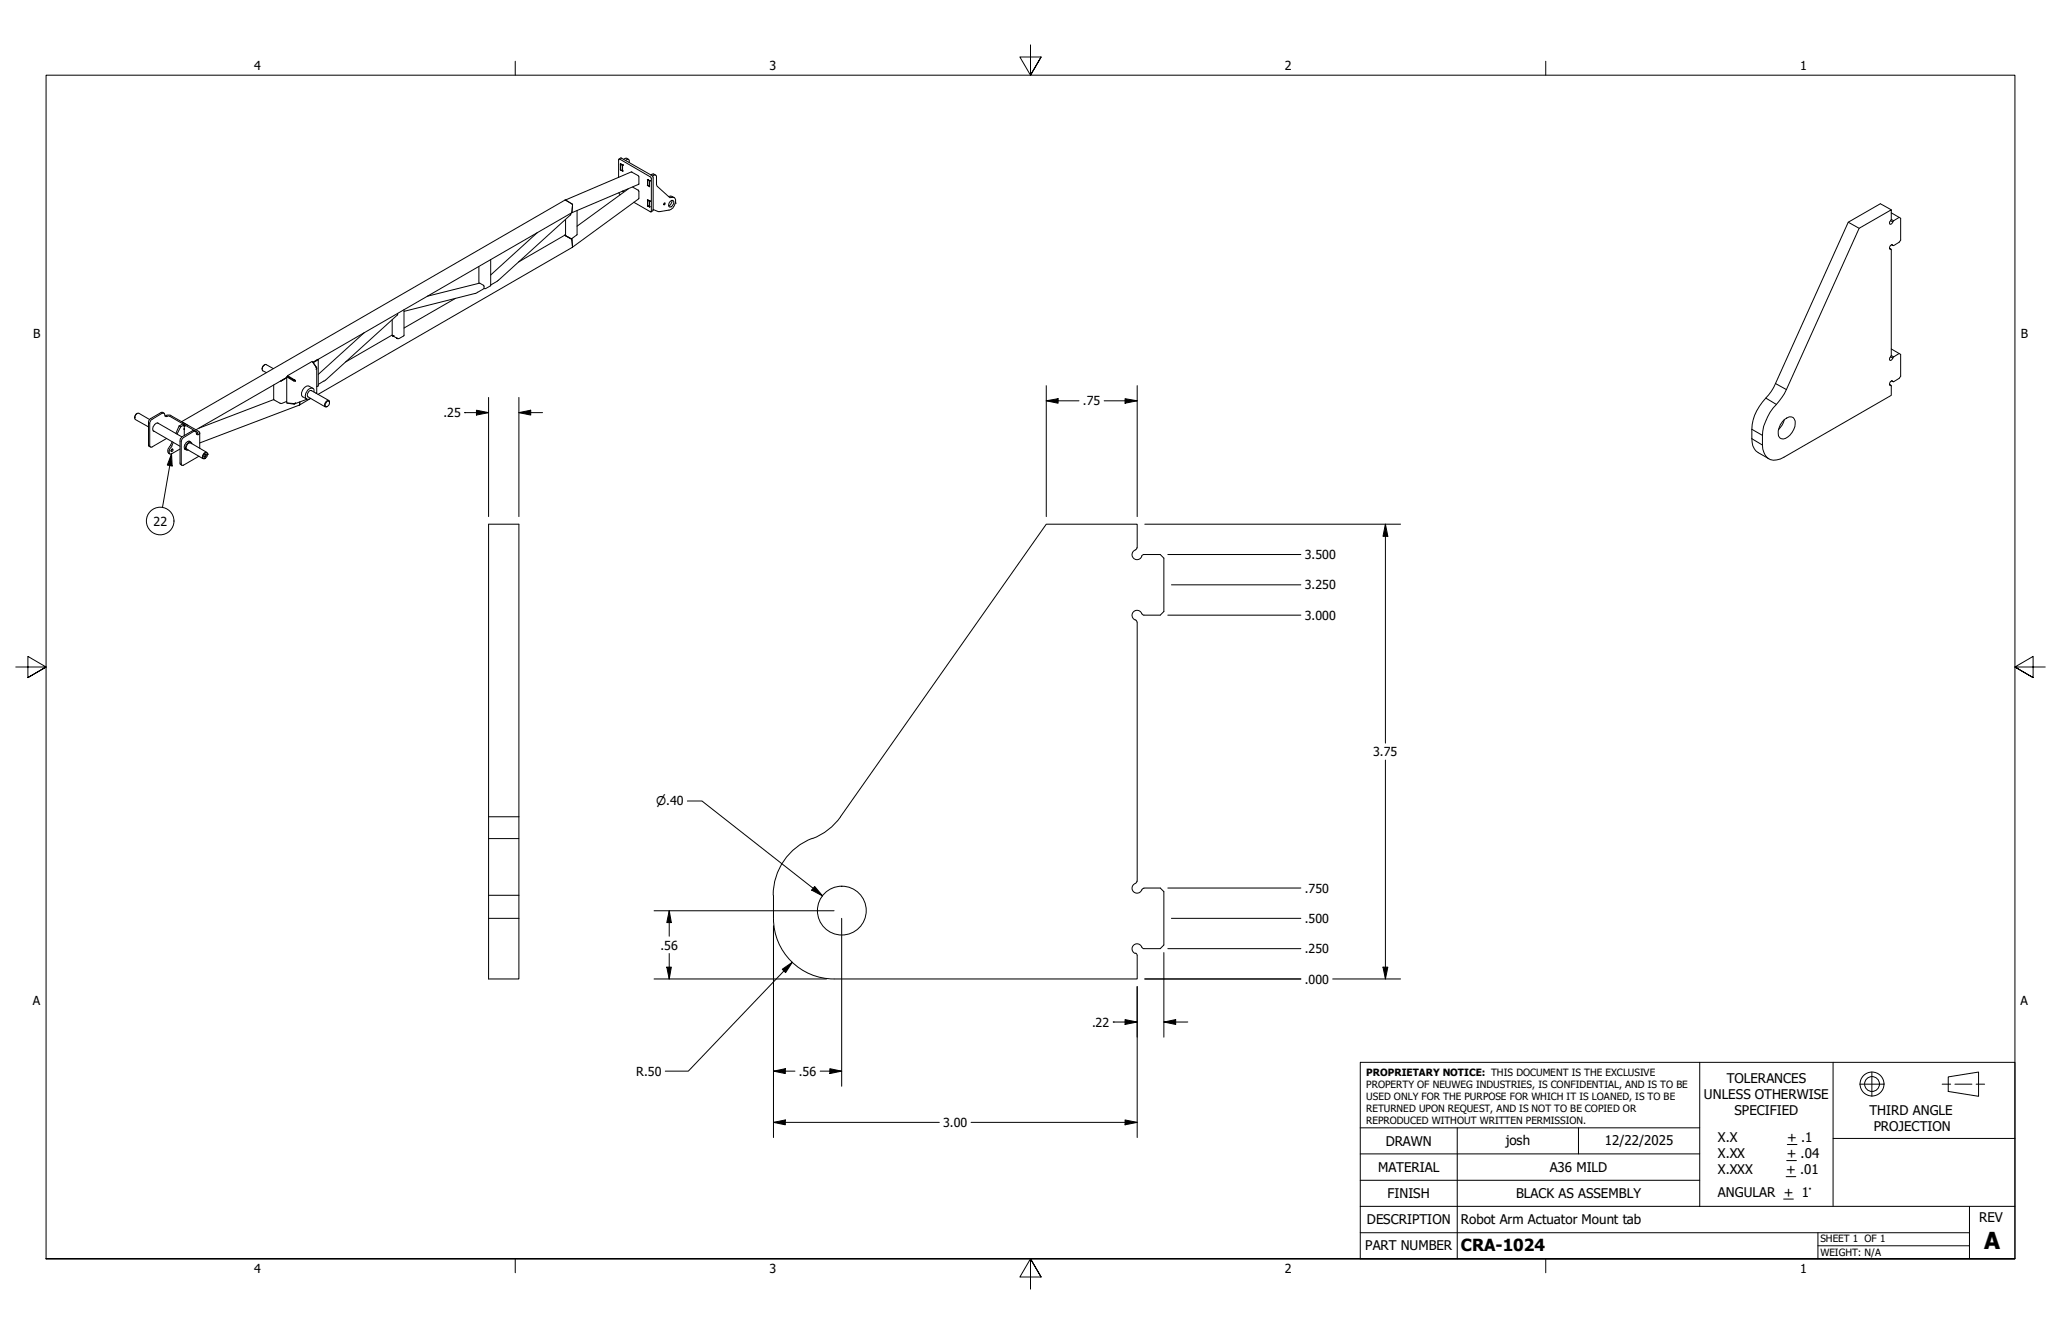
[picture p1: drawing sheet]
<svg xmlns="http://www.w3.org/2000/svg" width="432mm" height="279mm" viewBox="0 0 432 279" stroke-linecap="round" stroke-linejoin="round" font-family="sans-serif">
<!-- layer: Visible (ANSI) -->
<g fill="none" stroke="#000" stroke-width=".21">
<path d="M129.6 37.1l.1-3.8 6.7 3.8 .1 7.2-.2 .1-3.5-2M129.7 33.3l.5-.2 6.6 3.9v7.1l-.4 .3M130 35.5v.1M130 34.4v1.2M130 35.6h.1M130 34.4h.1M130 35.6l.4 .2M130 34.4l.4 .2M130 34.4l.4 .1M130.4 34.5h.1M130.4 35.8h.1M130.4 34.5v.1"/>
<path d="M130.4 34.6v1.2M130.4 34.6h.1M130.7 33.3l.6-.2 .4 .3M131.1 33.6l.2-.1a.3 .3 0 0 1 .4-.1 .3 .3 0 0 1 .1 .3v.3M131.6 39.6l-10.7 7.8M132.5 39.2l1.3 .7v1.8l-13.9 10.1M135.7 37.6h.1M135.6 38.8h.1M135.6 38.8l.1 .1M135.7 37.7l.4 .1zM135.7 38.9l.4 .2M135.7 38.9h.1"/>
<path d="M135.7 38.8l.4 .3M135.7 37.6v1.2M136.1 37.9h.1M136.1 39.1h.1M136.1 37.8h.1M136.1 37.8v.1M136.1 37.8v1.3M136.1 37.9v1.2M136.3 36.6l.5-.2 .6 .3M136.7 36.9l.3-.2a.34 .34 0 0 1 .4 0 .34 .34 0 0 1 .1 .3v1.7l.2 .3 2.6 2.4 .5-.1a.77 .77 0 0 1 .7 1.2l-.5 1-.7 .5-2.4 .3-1.1-.4M100.3 55.8v3.5M102.8 54.4v5.4l-1.1 .7h-.3"/>
<path d="M112.6 48.7l-9.8 8.9M118.3 49.3l1.5 .9 .1 1.6M118.3 49.3l-9.7 5.6M118.4 41.9l13.9-5.9 1.4 .8 .2 .2-.1 1.6-14 6M118.5 49.1l-.2 .2M119.6 44.7v.3l-15.2 13.7-1.6 1M119.8 44.6l.1-1.9-1.5-.8-80.4 46.4M119.8 44.6l-54.2 31.3 .9-.6M119.9 51.8l-53.3 30.8M120.9 44.1v5l-1.1 .9h-.2l-1.1-.7v-3.3M129.7 40.4l.3 .4M130.4 40.1h.1"/>
<path d="M135.6 43.1h.1M135.7 43.1h.1M135.7 41.9v1.2M135.7 41.9h.1M135.7 41.9l.4 .2M135.7 43.1l.4 .2M136.1 42.2h.1M136.1 43.3h.1M136.1 42.1h.1M136.1 42.1v.1M136.1 42.2v1.1M140.1 41.1h.6l.5 .3"/>
<path d="M140.3 42.3a.46 .46 0 0 1 .7-.3 .46 .46 0 0 1 0 .8l-.2 .3a.44 .44 0 0 1-.6 .2 .44 .44 0 0 1-.1-.7zM140.8 42l-.3 .8-.4 .3M141.5 42.5h.1M387.2 46.5l2.3 1.3M395.9 52l.3 .2M396.2 44.6l2 1.1v4.6l-.3 .4-1.2 .7a.5 .5 0 0 0-.7 .1 .5 .5 0 0 0 .1 .7l.1 .1v22.2l-.3 .4v.5h.3l.5-.7 1.2-.7M396.2 43.9l-2.2-1.2-6.8 3.8-15.2 33.8a12 12 0 0 1-2.7 3.9 10.4 10.4 0 0 0-2.1 9.1l.7 1.1 2.7 1.7M396.3 51.2l.3 .2M397.9 45.5l-1.2 .7-.5 .7h-.3v-.5l.3-.4v-2.1l-6.7 3.9-15.2 33.8-1.6 2.4a11 11 0 0 0-3.1 10.8 2.36 2.36 0 0 0 3.4 1.3l23.2-13.3v-2a.5 .5 0 0 1-.3-.6 .5 .5 0 0 1 .7-.3h.1l1.2-.7 .3-.4v-4.6l-2-1.1M55.4 76.4l-.3 .3-.2 .6M57.3 77.2l-1.5-.8a.83 .83 0 0 0-.8 .4 .83 .83 0 0 0 .1 .9l.7 .3M58.9 79.8l1.2-.7-19.1 10.9"/>
<path d="M60.1 79.1l-1.4 .7M60.1 78.9h.1l1.3 .7v.2M60.1 78.9v5.5l1.4 .1 .4-.1-.3 .2M60.1 78.9l1.4 .9M60.3 78.7l-.1 .1 1.4 .8v-.1M60.3 78.7l1.3 .8M60.3 78.9h.1M60.7 79.1h.1M61.4 79.5h.1M61.5 79.8h.4M61.5 79.6l.3 .2M61.6 79.6l.2 .2"/>
<path d="M61.6 79.5l.3 .3M61.8 79.8h.1M65.5 75.8l.7 1.2M66.3 76.9l.1 .4h-.2v-.4l-.8-1.2-5.1 3M66.4 77.1l-.1 5.3M66.6 75.2l-.9 .7M66.7 75.3v5.5l-.3 .2M76.3 69.7l-9.6 8.7M82.2 66.9v3.3l.2 .2M82.2 70.2l-9.8 5.6M82.4 70.4h.1M82.4 70.4l.7 .5"/>
<path d="M83.1 70.9h.1M83.2 70.9h.1M83.3 65.7l-.1 .3-15 13.6-1.5 .9M84.6 64.8v5.5l-1 .6h-.4M89.5 62l11-2.7 .9 .6v.6l-1.8 1-15 3.7M95.4 62.5l-10.8 6.2M396.3 79.8l.3 .1M28.2 87.5h.1M28.8 86.6l-.4 .2-.2 .7M31.4 87.9l-2.3-1.3a.89 .89 0 0 0-.7 1.3l2.7 1.5M32.1 90.2l5.6 3.3M33 88.6l5.1 2.9"/>
<path d="M33.2 88.7a.74 .74 0 0 0-1.1 .6l-.1 .7 .3 .4M34.4 86.6l-.6-.2-2.3 1.3-.3 .4-.1 5.3 .4 .2M34.5 87.1l.5-.2h.6l6.1 3.5a.38 .38 0 0 1-.1 .6 .38 .38 0 0 1-.5-.4 .32 .32 0 0 0-.2-.3 .32 .32 0 0 0-.3 .1l-2.3 1.4-.3 .5v4.8a.32 .32 0 0 0 .1 .3 .32 .32 0 0 0 .4 0l3.2-1.8M35.9 94.2l.1-.1a.23 .23 0 0 1 .3 .2 .23 .23 0 0 1-.3 .3l-.2-.1zM36 94.1l-.2 .3M36.1 92.5l-.3 .7a1.45 1.45 0 0 0-.5 1.7l.3 .2M36.3 92.6l-.3 .9a1.31 1.31 0 0 0-.4 1.6l2.1-1.1M37.5 89.2l-.7 1.6M37.5 89.2l.3 .2M37.8 89.4l-.7 1.5M38.1 88.3l1.3 .8M38.5 89.9h.1"/>
<path d="M38.6 89.3h.1M38.6 89.8v.1M38.6 89.2v.1M38.6 89.9h.1M38.6 89.2v-.2l-.8 .4M38.6 89.2h.1M38.6 89.3v.5M38.6 89.9v1.3M38.6 89l-.2-.2-.9 .4M38.7 89.2h.1M38.7 94l.4 .2M39.6 92.4l.4 .2"/>
<path d="M39.8 92.5a.74 .74 0 0 0-1.1 .6l-.1 .8 .3 .3M40.2 93a.5 .5 0 0 0-.5-.4 .5 .5 0 0 0-.5 .3l-.3 .8a.42 .42 0 0 0 .1 .5 .42 .42 0 0 0 .4 0M41 90.4l-.6-.2-2.3 1.3-.3 .4-.1 5.3 .4 .3M41.1 90.9a.27 .27 0 0 0 .3-.1 .27 .27 0 0 0 .1-.2l-5.9-3.4h-.5a.41 .41 0 0 1-.5-.1 .41 .41 0 0 1-.1-.4l-.3-.2-.2 .1-2.3 1.3-.3 .6v4.8a.32 .32 0 0 0 .1 .3 .32 .32 0 0 0 .4 0l3-1.8M41.8 90.7v3.2M42.8 95.2l.1-.1a.27 .27 0 0 1 .4 .2 .27 .27 0 0 1-.2 .3 .22 .22 0 0 1-.3 .1 .22 .22 0 0 1 0-.3zM42.9 94.9l.1-.1a.4 .4 0 0 1 .5 .2 .4 .4 0 0 1-.1 .4l-.1 .3a.45 .45 0 0 1-.7 .3 .45 .45 0 0 1 0-.8zM42.9 95.1a.25 .25 0 0 1 .2 .4 .25 .25 0 0 1-.4 .1M43.3 94.7l-3.4-1.9a.89 .89 0 0 0-.7 1.3l3.3 2M43.5 95.1a.48 .48 0 0 0-.5-.4 .48 .48 0 0 0-.5 .5l-.1 .5a.34 .34 0 0 0 .2 .4 .34 .34 0 0 0 .4-.1M43.5 95.1h.1M57.3 80.6v3.1l1.5 .8 1.3-.4"/>
<path d="M57.3 83.7l-15.6 6M60.2 84.4l1.4 .2v-.1M62.7 84.8l-20.9 8M62.8 84.2l-.1 .6M64.3 83.6l-2.6 1M65.1 83.4l-2.4 1.4M65.2 81.8l3.7 2.1M65.3 81.9a.8 .8 0 0 0-.9 1l.1 .2 3.6 2.1M65.5 81.3l-.7-.4a1.53 1.53 0 0 0-1.6 1.8l.2 .4 .9 .5-.2 .1 .1-.1M65.8 82.1a.6 .6 0 0 0-.2-.8 .6 .6 0 0 0-.8 .2 1.43 1.43 0 0 0-.5 2.1l.7-.2M68.5 84.1a.36 .36 0 0 1 .5 0 .36 .36 0 0 1 0 .5l-.1 .2a.41 .41 0 0 1-.6 .4 .41 .41 0 0 1 0-.7zM69 84.3a.38 .38 0 0 0-.3-.4 .38 .38 0 0 0-.4 .3l-.3 .6a.36 .36 0 0 0 .2 .4 .36 .36 0 0 0 .4 0"/>
<path d="M373.8 87.9a4.2 4.2 0 0 1-1.2 2.1M373.8 87.9a1.53 1.53 0 0 1 1.9-.5 2.51 2.51 0 0 1-.2 3.2 2.52 2.52 0 0 1-2.3 1.3 1.33 1.33 0 0 1-.6-1.7 4.3 4.3 0 0 1 1.2-2.3zM395.9 80.5l.3 .2M102.4 109.8h6.3v95.2h-6.3zM238.2 114.7l-.2 .4a1.07 1.07 0 0 0-.6 1.7 1.07 1.07 0 0 0 1.8-.3M238.3 114.7v-4.9h-19.1l-43.1 61.3a12.5 12.5 0 0 1-5.9 4.5M239.6 116.1h3.5l.7 .8v11.2l-.7 .7h-3.5M239.7 116.1l-.5 .4M238.3 130.3v54.3M239.7 128.8l-.4-.1a1.08 1.08 0 0 0-1.8-.6 1.08 1.08 0 0 0 .5 1.8l.2 .4M170.2 175.6a12.7 12.7 0 0 0-8.2 11.9M162.1 187.5v4.8"/>
<path d="M162.1 192.4a12.7 12.7 0 0 0 12.7 12.6h63.5v-4.9l-.4-.5M237.9 185a1.08 1.08 0 0 0-.3 1.9 1.08 1.08 0 0 0 1.7-.7l.4-.1M238.2 184.6l-.3 .4M239.6 186h3.5l.7 .8v11.1l-.7 .8h-3.5M239.7 198.7l-.4-.2a1.07 1.07 0 0 0-1.7-.6 1.07 1.07 0 0 0 .3 1.8"/>
<circle cx="139.2" cy="42.7" r=".17"/>
<circle cx="176.4" cy="190.7" r="5.1"/>
</g>
<!-- layer: Visible Narrow (ANSI) -->
<g fill="none" stroke="#000" stroke-width=".21">
<path d="M395.9 52.1l.2 .1M396.1 46.2l.5 .3M396.2 46l.5 .2M396.3 51.2l.3 .2M396.1 74.7l.5 .3M396.2 74.5l.5 .2M396.3 79.8l.3 .1M367 91.9l2.3 1.3M367 89.9l2.3 1.3M370 83.4l2.2 1.3M372 80.3l2.3 1.3M395.9 80.6l.2 .1"/>
<path d="M102.4 175.6h6.3M102.4 171.1h6.3M102.4 192.3h6.3M102.4 187.5h6.3"/>
</g>
<!-- layer: Border (ANSI) -->
<path d="M107.9 12.8v2.9M215.9 9.4v6.3l-2.2-3.8h4.4l-2.2 3.8 2.2-3.8M323.8 12.8v2.9M3.3 139.7h6.4l-3.9-2.2v4.4l3.9-2.2-3.9 2.2M428.5 139.7h-6.4l3.9-2.2v4.4l-3.9-2.2 3.9 2.2M9.7 263.7v-248h412.4v248h-412.4h412.4M107.9 263.7v2.9M218.1 267.5l-2.2-3.8 2.2 3.8h-4.4l2.2-3.8v6.3M323.8 263.7v2.9" fill="none" stroke="#000" stroke-width=".21"/>
<!-- layer: Title (ANSI) -->
<g fill="none" stroke="#000" stroke-width=".21">
<path d="M285 222.5h137.1v41.2h-137.1zM285 236.2h71.1M305.3 236.2v27.5M330.7 236.2v5.5M356.1 222.5v30.2M374.5 239.7h2M384 222.5v15.9M389.6 227.1h5.1M392.2 224.5v5.1M406.9 227.1h1.8M408.2 225.6l6.3-1.1v5.1l-6.3-1zM409.6 227.1h3.5"/>
<path d="M414 227.1h1.8M422.1 238.4h-38.1v14.3M285 258.2h127.6M285 252.7h137.1M285 247.2h71.1M285 241.7h71.1M373.7 251.1h2M374.2 246.4h2M374.3 243.1h2.1M380.9 258.2v5.5M412.6 252.7v11M380.9 260.9h31.7"/>
<circle cx="392.2" cy="227" r="2.51"/>
<circle cx="392.2" cy="227" r="1.56"/>
</g>
<!-- layer: Symbol (ANSI) -->
<g fill="none" stroke="#000" stroke-width=".21">
<path d="M35.9 95.1l.2 2.5-1-.2zM35.9 95.1l-1.9 11.2"/>
<circle cx="33.6" cy="109.1" r="2.89"/>
</g>
<path d="M35.9 95.1l.2 2.5-1-.2z" fill="#000"/>
<!-- layer: Dimension (ANSI) -->
<g fill="none" stroke="#000" stroke-width=".21">
<path d="M97.3 86.4h.1M97.3 86.4h5.1M99.8 85.9l2.6 .5-2.6 .5zM102.4 83.2v25M108.7 86.4l2.5-.5v1zM108.7 86.4h5M108.7 83.2v25M219.2 83.9l2.5-.4v1zM219.2 83.9h6.9M219.2 80.8v27.4M231.3 83.9h7M235.7 83.5l2.6 .4-2.6 .6z"/>
<path d="M238.3 80.8v27.4M239.8 109.8h53.6M244.7 116.1h27.8M290.3 109.8l.5 2.5h-1zM290.3 109.8v45.8M244.7 128.8h27.8M245.4 122.5h27.1M290.3 159.2v45.8M144 167.8h3.1l25.2 19.8M137 190.8h37.8M140.2 190.8l.5 2.4h-1zM140.2 190.8v5.3"/>
<path d="M140.2 199.7v5.3M162.1 193.9v44.4M170.7 185.7l1.6 1.9-2.2-1.2zM176.3 192.3v35.2M243.8 199.5v17.7M244.7 198.7h27.8M244.7 186h27.8M245.4 192.3h27.1M137 205h36.2M139.7 202.6h1l-.5 2.4zM163.9 203l2.1-1.5-1.4 2.2zM166 201.5l-21.8 22.8h-4.8"/>
<path d="M233.2 214.1h.1M233.2 214.1h5.1M235.7 213.6l2.6 .5-2.6 .5zM238.3 206.6v31.7M239.8 205h32.7zM243.8 214.1l2.5-.5v1zM243.8 214.1h5.1M279.2 205h14.2M289.8 202.6h1l-.5 2.4zM162.1 235.1l2.4-.5v1zM162.1 224.3l2.4-.5v1.1zM162.1 235.1h34.7"/>
<path d="M162.1 224.3h4.5M171.8 224.3h4.5M173.9 223.8l2.4 .5-2.4 .6zM203.5 235.1h34.8M235.7 234.6l2.6 .5-2.6 .5z"/>
</g>
<g fill="#000">
<path d="M99.8 85.9l2.6 .5-2.6 .5zM108.7 86.4l2.5-.5v1zM219.2 83.9l2.5-.4v1zM235.7 83.5l2.6 .4-2.6 .6zM290.3 109.8l.5 2.5h-1zM140.2 190.8l.5 2.4h-1zM170.7 185.7l1.6 1.9-2.2-1.2zM139.7 202.6h1l-.5 2.4zM163.9 203l2.1-1.5-1.4 2.2zM235.7 213.6l2.6 .5-2.6 .5zM243.8 214.1l2.5-.5v1zM289.8 202.6h1l-.5 2.4z"/>
<path d="M162.1 235.1l2.4-.5v1zM162.1 224.3l2.4-.5v1.1zM173.9 223.8l2.4 .5-2.4 .6zM235.7 234.6l2.6 .5-2.6 .5z"/>
</g>
<text font-size="4.9" x="415.7" y="261.6">A</text>
<text font-size="3.5" x="306.1" y="262">CRA-1024</text>
<g font-size="2.8">
<text x="361.8" y="226.9">TOLERANCES</text>
<text x="357" y="230.3">UNLESS OTHERWISE</text>
<text x="363.4" y="233.6">SPECIFIED</text>
<text x="391.7" y="233.5">THIRD ANGLE</text>
<text x="290.3" y="240">DRAWN</text>
<text x="315.5" y="239.7">josh</text>
<text x="336.2" y="239.8">12/22/2025</text>
<text x="359.9" y="239.3">X.X</text>
<text x="374.5" y="239.3">+ .1</text>
<text x="392.6" y="236.8">PROJECTION</text>
<text x="288.7" y="245.5">MATERIAL</text>
<text x="324.7" y="245.5">A36 MILD</text>
<text x="359.9" y="242.6">X.XX</text>
<text x="359.9" y="245.9">X.XXX</text>
<text x="374.2" y="245.9">+ .01</text>
<text x="374.3" y="242.6">+ .04</text>
<text x="290.7" y="251">FINISH</text>
<text x="317.6" y="251">BLACK AS ASSEMBLY</text>
<text x="359.9" y="250.7">ANGULAR + 1°</text>
<text x="286.4" y="256.4">DESCRIPTION</text>
<text x="306.1" y="256.3">Robot Arm Actuator Mount tab</text>
<text x="414.7" y="256">REV</text>
<text x="286" y="261.9">PART NUMBER</text>
</g>
<g font-size="2.6">
<text x="53.3" y="14.7">4</text>
<text x="161.2" y="14.7">3</text>
<text x="269.2" y="14.7">2</text>
<text x="377.1" y="14.7">1</text>
<text x="6.9" y="70.8">B</text>
<text x="423.4" y="70.8">B</text>
<text x="92.9" y="87.4">.25</text>
<text x="226.9" y="84.9">.75</text>
<text x="32.1" y="110.1">22</text>
<text x="273.4" y="117.1">3.500</text>
<text x="273.4" y="123.4">3.250</text>
<text x="273.4" y="129.8">3.000</text>
<text x="287.7" y="158.4">3.75</text>
<text x="273.4" y="186.9">.750</text>
<text x="273.4" y="193.3">.500</text>
<text x="138.4" y="198.9">.56</text>
<text x="273.4" y="199.6">.250</text>
<text x="273.4" y="206">.000</text>
<text x="6.9" y="210.5">A</text>
<text x="228.8" y="215.1">.22</text>
<text x="423.3" y="210.5">A</text>
<text x="133.3" y="225.3">R.50</text>
<text x="167.4" y="225.3">.56</text>
<text x="197.6" y="236">3.00</text>
<text x="53.3" y="266.6">4</text>
<text x="161.2" y="266.6">3</text>
<text x="269.2" y="266.6">2</text>
<text x="377.1" y="266.6">1</text>
</g>
<text font-size="2.5" x="137.5" y="168.7">⌀.40</text>
<g font-size="2.1">
<text x="286.3" y="225.4">PROPRIETARY NOTICE: THIS DOCUMENT IS THE EXCLUSIVE</text>
<text x="286.3" y="227.8">PROPERTY OF NEUWEG INDUSTRIES, IS CONFIDENTIAL, AND IS TO BE</text>
<text x="286.3" y="230.4">USED ONLY FOR THE PURPOSE FOR WHICH IT IS LOANED, IS TO BE</text>
<text x="286.3" y="232.9">RETURNED UPON REQUEST, AND IS NOT TO BE COPIED OR</text>
<text x="286.3" y="235.4">REPRODUCED WITHOUT WRITTEN PERMISSION.</text>
<text x="381.4" y="260.2">SHEET 1 OF 1</text>
<text x="381.4" y="263">WEIGHT: N/A</text>
</g>
</svg>
